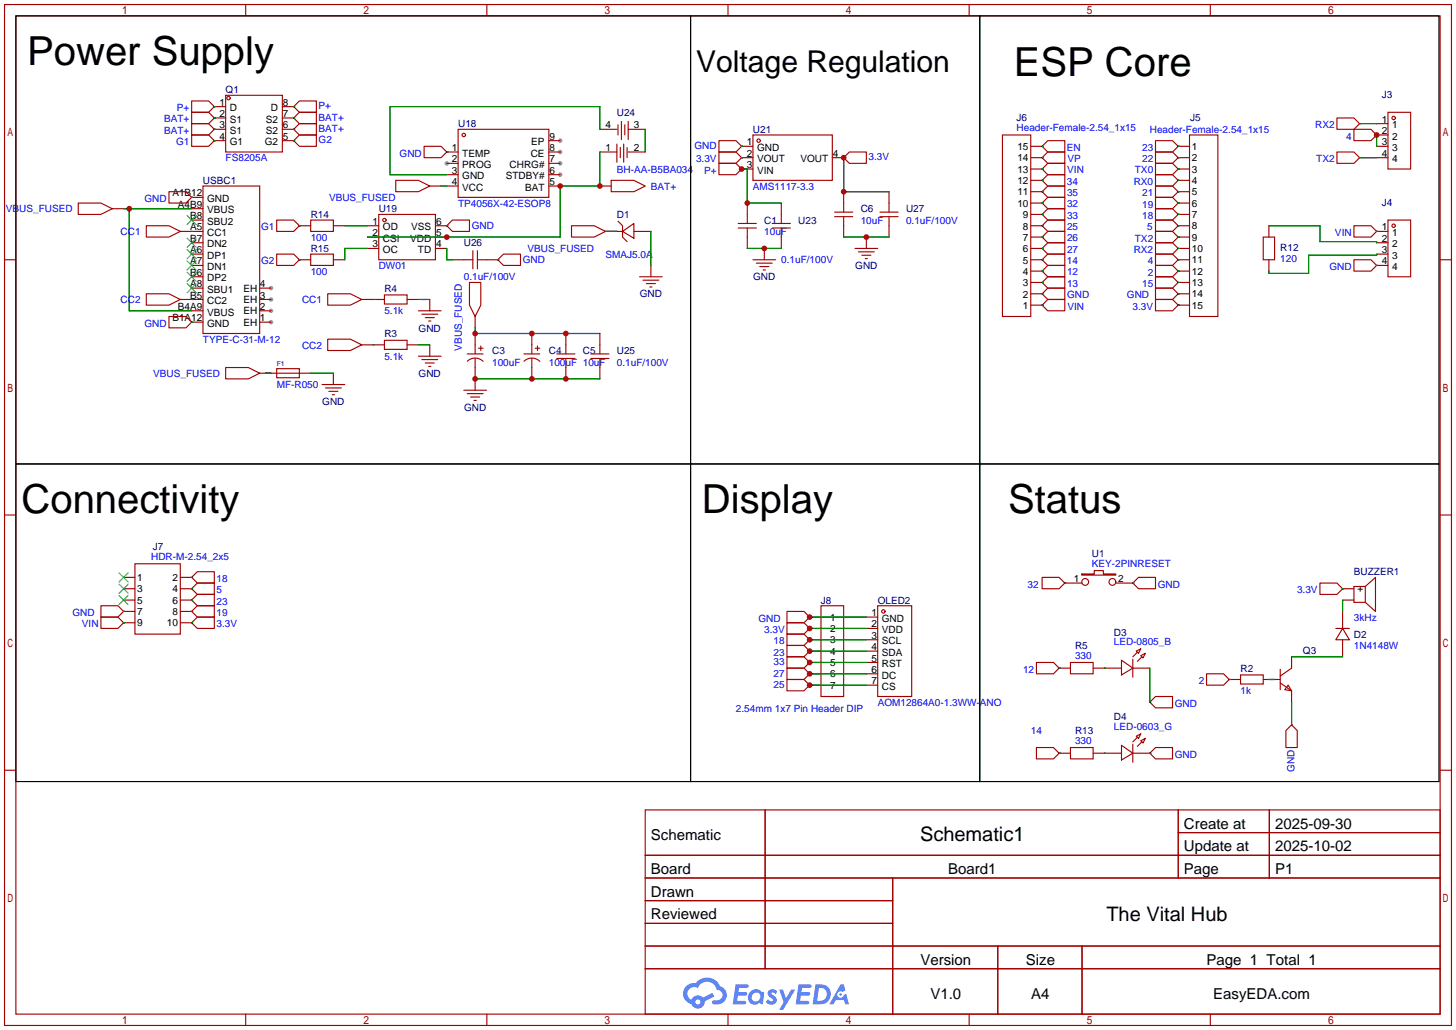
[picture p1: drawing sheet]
<svg xmlns="http://www.w3.org/2000/svg" width="326mm" height="231mm" viewBox="0 0 326 231" stroke-linecap="round" stroke-linejoin="round" font-family="sans-serif">
<g fill="#999">
<circle cx="100.1" cy="36.6" r=".51"/>
<circle cx="125.5" cy="39.1" r=".51"/>
<circle cx="125.5" cy="36.6" r=".51"/>
<circle cx="125.5" cy="34" r=".51"/>
<circle cx="125.5" cy="31.5" r=".51"/>
<circle cx="60.7" cy="64.5" r=".51"/>
<circle cx="60.7" cy="67.1" r=".51"/>
<circle cx="60.7" cy="69.6" r=".51"/>
<circle cx="60.7" cy="72.1" r=".51"/>
</g>
<g fill="none" stroke="#a10000" stroke-width=".25">
<path d="M1 1h324.1v228.6h-324.1zM3.6 3.6h319v223.5h-319zM55 1v2.6M109.1 1v2.6M163.1 1v2.6M217.1 1v2.6M271.1 1v2.6M1 58.2h2.6M322.6 58.2h2.5M1 115.3h2.6M322.6 115.3h2.5M1 172.5h2.6"/>
<path d="M322.6 172.5h2.5M144.5 181.4h178.1v45.7h-178.1zM144.5 191.5h178.1M144.5 196.6h178.1M171.4 181.4v35.5M200 196.6v30.5M263.9 181.4v15.2M263.9 186.4h58.7M284.3 181.4v15.2M144.5 201.7h55.5M144.5 211.8h178.1M144.5 206.8h55.5"/>
<path d="M144.5 216.9h178.1M223.5 211.8v15.3M242.4 211.8v15.3M55 227.1v2.5M109.1 227.1v2.5M163.1 227.1v2.5M217.1 227.1v2.5M271.1 227.1v2.5"/>
</g>
<g fill="#5487ff">
<path d="M172.3 221.8a1.3 1.3 0 0 1 1.8 .2l-.4 .7a.54 .54 0 0 0-.9-.3l.1 .2a1.28 1.28 0 0 1 .8 2 1.53 1.53 0 0 1-2.2-.2l.5-.6 .8 .4a.31 .31 0 0 0 .4-.3 .31 .31 0 0 0-.3-.3 1.12 1.12 0 0 1-.6-1.8z"/>
<path d="M174.5 221.6h.9l.6 1.9 1.2-1.9h.9l-2.7 4.5h-.9l1-1.7z"/>
<path d="M164.8 220.4h2.2a.46 .46 0 0 1 .5 .1 .46 .46 0 0 1 .1 .5l-.3 .2h-1.8l-.1 .9h1.6a.4 .4 0 0 1 .4 .5 .4 .4 0 0 1-.4 .3h-1.7l-.2 1.2h1.4a.46 .46 0 0 1 .5 .1 .46 .46 0 0 1 .1 .5l-.3 .2h-2.7z"/>
<path d="M178.9 220.4h2.2a.47 .47 0 0 1 .5 .1 .47 .47 0 0 1 .2 .5l-.4 .2h-1.8l-.1 .9h1.7a.4 .4 0 0 1 .3 .5 .4 .4 0 0 1-.4 .3h-1.7l-.2 1.2h1.4a.46 .46 0 0 1 .5 .1 .46 .46 0 0 1 .1 .5l-.3 .2h-2.7z"/>
<path d="M188.3 220.4h.7l.4 1.4-.7 .3a.75 .75 0 0 0-1.1 .3 .75 .75 0 0 0 .5 1 .75 .75 0 0 0 .9-.6l.5-.3 .7 2.4h-.9l-.2-1h-1.9l-.5 1h-.9z"/>
<path d="M182.7 220.4l-.7 4.5h1.5a2.27 2.27 0 0 0 2.6-2.3 2.27 2.27 0 0 0-2.7-2.2zM183.4 221.2a1.5 1.5 0 0 1 1.8 1.5 1.5 1.5 0 0 1-1.9 1.4h-.3z"/>
<path d="M168.1 222a1.6 1.6 0 0 0-.3 2.3 1.6 1.6 0 0 0 2.3 .2l.8 .4 .3-2.5-.2-.3h-.4a1.58 1.58 0 0 0-2.5-.1zM168.7 222.6a.98 .98 0 0 1 1.6 .4 .98 .98 0 0 1-1.1 1.2 .94 .94 0 0 1-.8-.6 .94 .94 0 0 1 .3-1z"/>
<path d="M153.7 220.8a2.37 2.37 0 0 0 1.2 4 1.54 1.54 0 0 0 1.7 1 1.54 1.54 0 0 0 1.3-1.6l2.1-1.1-.5-.8-2 1.1a1.57 1.57 0 0 0-2.6 .5 1.5 1.5 0 0 1-.8-2.1 1.5 1.5 0 0 1 2.2-.6 2.23 2.23 0 0 1 2.3-1.4 2.23 2.23 0 0 1 2 1.9 1.16 1.16 0 0 1 1.2 1 1.16 1.16 0 0 1-1.1 1.3h-.6a.47 .47 0 0 0-.6 .4 .47 .47 0 0 0 .4 .5 2.14 2.14 0 0 0 2.7-1.3 2.14 2.14 0 0 0-1.3-2.8 3.2 3.2 0 0 0-5.5-.7l-1.1 .1zM155.8 224.4a.58 .58 0 0 1 1.1 0 .58 .58 0 0 1-1.1 0z"/>
<circle cx="188.3" cy="222.7" r=".28"/>
</g>
<g fill="none" stroke="#a10000" stroke-width=".25">
<path d="M42.9 30.2h3.8l1.3 1.3-1.3 1.3h-3.8zM42.9 22.6h3.8l1.3 1.3-1.3 1.2h-3.8zM42.9 25.1h3.8l1.3 1.3-1.3 1.3h-3.8zM42.9 27.7h3.8l1.3 1.3-1.3 1.2h-3.8zM48 31.5h.1M48 23.9h.1M48 26.4h.1M48 29h.1M48 31.5h2.5M48 23.9h2.5M48 26.4h2.5M48 29h2.5"/>
<path d="M50.5 21.3h12.7v12.7h-12.7zM63.2 31.5h2.6M63.2 23.9h2.6M63.2 26.4h2.6M63.2 29h2.6M65.8 31.5h.1M65.8 23.9l1.3-1.3h3.8v2.5h-3.8zM65.8 23.9h.1M65.8 26.4l1.3-1.3h3.8v2.6h-3.8zM65.8 26.4h.1M65.8 29h.1M67.1 30.2h3.8v2.6h-3.8l-1.3-1.3z"/>
<path d="M67.1 27.7h3.8v2.5h-3.8l-1.3-1.2zM95 32.8h3.8l1.3 1.2-1.3 1.3h-3.8zM100.1 34h.1M100.1 34h2.5M100.1 36.6h2.5M100.1 39.1h2.5M102.6 29h20.3v15.2h-20.3zM122.9 34h2.6M122.9 36.6h2.6M122.9 39.1h2.6M122.9 31.5h2.6M134.4 34h3.8"/>
<path d="M134.4 29h3.8M138.2 32.3v4M138.4 27.9v2.3M138.9 33v2.3M139.2 27.2v4M139.7 32.3v4M140 27.9v2.3M140.5 33v2.3M140.7 34h3.8M140.7 29h3.8M140.7 27.2v4M161 36.6h3.8l1.3 1.2-1.3 1.3h-3.8z"/>
<path d="M161 31.5h3.8l1.3 1.3-1.3 1.2h-3.8zM161 34h3.8l1.3 1.3-1.3 1.3h-3.8zM166.1 37.8h.1M166.1 32.8h.1M166.1 35.3h.1M166.1 32.8h2.6M166.1 35.3h2.6M166.1 37.8h2.6M168.7 30.2h17.7v10.2h-17.7zM186.4 35.3h2.6M189 35.3l1.2-1.3h3.9v2.6h-3.9zM189 35.3h.1"/>
<path d="M224.5 30.2h6.4v40.7h-6.4zM230.9 32.8h2.5M230.9 35.3h2.5M230.9 37.8h2.5M233.4 37.8h.1M233.4 35.3l1.3-1.3h3.8v2.6h-3.8zM233.4 35.3h.1M233.4 32.8l1.3-1.3h3.8v2.5h-3.8zM233.4 32.8h.1M234.7 36.6h3.8v2.5h-3.8l-1.3-1.3zM258.8 39.1h3.8l1.3 1.3-1.3 1.3h-3.8zM258.8 36.6h3.8l1.3 1.2-1.3 1.3h-3.8z"/>
<path d="M258.8 34h3.8l1.3 1.3-1.3 1.3h-3.8zM258.8 31.5h3.8l1.3 1.3-1.3 1.2h-3.8zM263.9 37.8h.1M263.9 35.3h.1M263.9 32.8h.1M263.9 32.8h2.5M263.9 35.3h2.5M263.9 37.8h2.5M266.4 30.2h6.4v40.7h-6.4zM299.5 26.4h3.8l1.2 1.3-1.2 1.3h-3.8zM299.5 34h3.8l1.2 1.3-1.2 1.3h-3.8zM303.3 29h3.8l1.3 1.2-1.3 1.3h-3.8z"/>
<path d="M304.5 27.7h.1M304.5 35.3h.1M308.4 30.2h.1M308.4 32.8h2.5M308.4 35.3h2.5M308.4 27.7h2.5M308.4 30.2h2.5M310.9 25.1h5.1v12.7h-5.1zM17.5 45.5h5.1l2.5 1.2-2.5 1.3h-5.1zM25.1 46.7h2.6M32.8 50.5h5l2.6 1.3-2.6 1.3h-5zM37.8 42.9h3.9l1.2 1.3-1.2 1.3h-3.9z"/>
<path d="M40.4 51.8h5.1M42.9 44.2h.1M42.9 44.2h2.6M42.9 46.7h2.6M42.9 49.3h2.6M42.9 54.4h2.6M42.9 56.9h2.6M42.9 59.4h2.6M45.5 41.7h12.7v33h-12.7zM62 49.3h3.8l1.3 1.2-1.3 1.3h-3.8zM62 56.9h3.8l1.3 1.3-1.3 1.2h-3.8zM67.1 50.5h.1"/>
<path d="M67.1 58.2h.1M67.1 50.5h2.5M67.1 58.2h2.5M69.6 49.3h5.1v2.5h-5.1zM69.6 56.9h5.1v2.5h-5.1zM74.7 50.5h2.5M74.7 58.2h2.5M82.3 50.5h2.5M82.3 53.1h2.5M82.3 55.6h2.5M84.8 48h12.7v10.2h-12.7zM88.6 40.4h5.1l2.6 1.3-2.6 1.2h-5.1z"/>
<path d="M96.3 41.7h2.5M97.5 50.5h2.6M97.5 53.1h2.6M97.5 55.6h2.6M100.1 50.5l1.2-1.2h3.9v2.5h-3.9zM100.1 50.5h.1M100.1 41.7h2.5M101.3 58.2h4.6M105.9 56.1v4.1M106.9 58.2h4.6M106.9 56.1v4.1M111.5 58.2l1.3-1.3h3.8v2.5h-3.8z"/>
<path d="M111.5 58.2h.1M122.9 41.7h2.6M128 50.5h5.1l2.5 1.3-2.5 1.3h-5.1zM134.4 41.7h2.5M135.6 51.8h3.8M136.9 40.4h5.1l2.5 1.3-2.5 1.2h-5.1zM138.4 49.5l1 1v2.6l1.1 1M139.4 51.8l2.6-1.8v3.3zM142 51.8h3.8M145.8 59.4v2.6M165.4 51.1h4M165.4 50h4"/>
<path d="M167.4 45.5v4.5M167.4 51.1v4.5M168.7 58.2h5M169.4 58.9h3.6M170.2 59.7h2M171.2 55.6v2.6M173 51.1h4M173 50h4M175 45.5v4.5M175 51.1v4.5M186.9 48.5h4.1M186.9 47.5h4.1"/>
<path d="M189 42.9v4.6M189 48.5v4.6M191.5 55.6h5.1M192.3 56.4h3.5M193 57.2h2.1M193.8 57.9h.5M194.1 53.1v2.5M197.1 48.5h4.1M197.1 47.5h4.1M199.1 42.9v4.6M199.1 48.5v4.6M230.9 50.5h2.5"/>
<path d="M230.9 53.1h2.5M230.9 55.6h2.5M230.9 40.4h2.5M230.9 42.9h2.5M230.9 45.5h2.5M230.9 48h2.5M230.9 58.2h2.5M233.4 58.2l1.3-1.3h3.8v2.5h-3.8zM233.4 58.2h.1M233.4 55.6l1.3-1.2h3.8v2.5h-3.8zM233.4 55.6h.1M233.4 53.1l1.3-1.3h3.8v2.6h-3.8z"/>
<path d="M233.4 53.1h.1M233.4 50.5l1.3-1.2h3.8v2.5h-3.8zM233.4 50.5h.1M233.4 48l1.3-1.3h3.8v2.6h-3.8zM233.4 48h.1M233.4 45.5l1.3-1.3h3.8v2.5h-3.8zM233.4 45.5h.1M233.4 42.9l1.3-1.2h3.8v2.5h-3.8zM233.4 42.9h.1M233.4 40.4l1.3-1.3h3.8v2.6h-3.8zM233.4 40.4h.1M258.8 59.4h3.8l1.3 1.3-1.3 1.3h-3.8z"/>
<path d="M258.8 56.9h3.8l1.3 1.3-1.3 1.2h-3.8zM258.8 54.4h3.8l1.3 1.2-1.3 1.3h-3.8zM258.8 51.8h3.8l1.3 1.3-1.3 1.3h-3.8zM258.8 49.3h3.8l1.3 1.2-1.3 1.3h-3.8zM258.8 46.7h3.8l1.3 1.3-1.3 1.3h-3.8zM258.8 44.2h3.8l1.3 1.3-1.3 1.2h-3.8zM258.8 41.7h3.8l1.3 1.2-1.3 1.3h-3.8zM263.9 58.2h.1M263.9 55.6h.1M263.9 53.1h.1M263.9 50.5h.1M263.9 48h.1"/>
<path d="M263.9 45.5h.1M263.9 42.9h.1M263.9 40.4h.1M263.9 50.5h2.5M263.9 53.1h2.5M263.9 55.6h2.5M263.9 40.4h2.5M263.9 42.9h2.5M263.9 45.5h2.5M263.9 48h2.5M263.9 58.2h2.5M283 53.1h2.5v5.1h-2.5z"/>
<path d="M284.2 50.5v2.6M284.2 58.2v2.5M303.3 50.5h3.8l1.3 1.3-1.3 1.3h-3.8zM303.3 58.2h3.8l1.3 1.2-1.3 1.3h-3.8zM308.4 51.8h.1M308.4 59.4h.1M308.4 51.8h2.5M308.4 54.4h2.5M308.4 56.9h2.5M308.4 59.4h2.5M310.9 49.3h5.1v12.7h-5.1zM32.8 65.8h5l2.6 1.3-2.6 1.2h-5z"/>
<path d="M37.8 70.9h3.9l1.2 1.2-1.2 1.3h-3.9zM40.4 67.1h5.1M42.9 72.1h.1M42.9 62h2.6M42.9 64.5h2.6M42.9 69.6h2.6M42.9 72.1h2.6M58.2 64.5h2.5M58.2 67.1h2.5M58.2 69.6h2.5M58.2 72.1h2.5M73.4 65.8h5.1l2.5 1.3-2.5 1.2h-5.1z"/>
<path d="M73.4 75.9h5.1l2.5 1.3-2.5 1.3h-5.1zM81 67.1h5.1M81 77.2h5.1M86.1 76.2h5.1v2h-5.1zM86.1 66h5.1v2.1h-5.1zM91.2 67.1h2.5M91.2 77.2h2.5M93.7 69.6h5.1M93.7 79.8h5.1M94.5 70.4h3.5M95.2 71.1h2.1M96 71.9h.5"/>
<path d="M96.3 67.1v2.5M96.3 77.2v2.6M104.6 79.2h3.6M105.2 63.2h2.5v5.1l-1.3 2.6-1.2-2.6zM106.4 70.9v2.5M106.4 74.7v4.5M107.2 78h1M107.7 77.5v1M117.3 79.2h3.6M119.1 74.7v4.5M119.9 78h1M120.4 77.5v1"/>
<path d="M124.7 79.2h4.1M126.7 74.7v4.5M132.3 79.2h4.1M134.4 74.7v4.5M143.3 62h5M144 62.7h3.6M144.8 63.5h2M145.5 64.3h.5M170.9 60.5h.5M230.9 60.7h2.5M230.9 63.2h2.5M230.9 65.8h2.5"/>
<path d="M230.9 68.3h2.5M233.4 68.3l1.3-1.2h3.8v2.5h-3.8zM233.4 68.3h.1M233.4 65.8l1.3-1.3h3.8v2.6h-3.8zM233.4 65.8h.1M233.4 63.2l1.3-1.2h3.8v2.5h-3.8zM233.4 63.2h.1M233.4 60.7l1.3-1.3h3.8v2.6h-3.8zM233.4 60.7h.1M258.8 67.1h3.8l1.3 1.2-1.3 1.3h-3.8zM258.8 64.5h3.8l1.3 1.3-1.3 1.3h-3.8zM258.8 62h3.8l1.3 1.2-1.3 1.3h-3.8z"/>
<path d="M263.9 68.3h.1M263.9 65.8h.1M263.9 63.2h.1M263.9 60.7h.1M263.9 60.7h2.5M263.9 63.2h2.5M263.9 65.8h2.5M263.9 68.3h2.5M50.5 82.3h5.1l2.6 1.3-2.6 1.2h-5.1zM58.2 83.6h11.4M62 82.6h5.1v2h-5.1zM72.1 86.1h5.1"/>
<path d="M72.9 86.9h3.6M73.7 87.6h2M74.4 88.4h.5M74.7 83.6v2.5M94.5 80.5h3.5M95.2 81.3h2.1M96 82h.5M103.9 87.4h5.1M104.6 88.1h3.6M104.7 80.9a2.54 2.54 0 0 1 3.5 0M105.4 88.9h2M106.2 89.7h.5"/>
<path d="M106.4 80.3v7.1M117.4 80.9a2.54 2.54 0 0 1 3.5 0M119.1 80.3v4.5M124.7 80.3h4.1M126.7 80.3v4.5M132.3 80.3h4.1M134.4 80.3v4.5M22.6 135.6h3.8l1.3 1.3-1.3 1.3h-3.8zM22.6 138.2h3.8l1.3 1.2-1.3 1.3h-3.8zM27.7 136.9h.1M27.7 139.4h.1M27.7 131.8h2.5"/>
<path d="M27.7 134.4h2.5M27.7 129.3h2.5M27.7 136.9h2.5M27.7 139.4h2.5M30.2 126.2h10.2v15.8h-10.2zM40.4 131.8h2.5M40.4 134.4h2.5M40.4 129.3h2.5M40.4 136.9h2.5M40.4 139.4h2.5M42.9 129.3h.1M42.9 131.8h.1"/>
<path d="M42.9 134.4h.1M42.9 136.9h.1M42.9 139.4l1.3-1.2h3.8v2.5h-3.8zM42.9 139.4h.1M44.2 128h3.8v2.6h-3.8l-1.3-1.3zM44.2 130.6h3.8v2.5h-3.8l-1.3-1.3zM44.2 133.1h3.8v2.5h-3.8l-1.3-1.2zM44.2 135.6h3.8v2.6h-3.8l-1.3-1.3zM176.3 136.9h3.8l1.3 1.3-1.3 1.2h-3.8zM176.3 139.4h3.8l1.3 1.3-1.3 1.3h-3.8zM181.4 138.2h.1M181.4 138.2h2.5"/>
<path d="M183.9 135.6h5.1v20.4h-5.1zM194.1 138.2h2.5M196.6 135.6h7.6v20.4h-7.6zM233.4 129.3h3.8l1.3 1.3-1.3 1.2h-3.8zM238.5 130.6h.1M238.5 130.6h3.8M242.3 128.5h2.8v-.7h2v.7h2.8v.3h-7.6zM249.9 130.6h3.8M253.7 130.6h.1M255 129.3h3.8v2.5h-3.8l-1.3-1.2zM295.7 130.6h3.8l1.2 1.2-1.2 1.3h-3.8zM300.7 131.8h.1"/>
<path d="M300.7 131.8h2.6M300.7 134.4h2.6M300.7 136.9v3.8M305.8 131.3l2.3-2v7.6l-2.3-2M305.8 131.3v3.6M305.8 131.3h-2.5v3.6h2.5M176.3 142h3.8l1.3 1.3-1.3 1.2h-3.8zM176.3 144.5h3.8l1.3 1.3-1.3 1.3h-3.8zM176.3 147.1h3.8l1.3 1.2-1.3 1.3h-3.8zM176.3 152.1h3.8l1.3 1.3-1.3 1.3h-3.8zM176.3 149.6h3.8l1.3 1.3-1.3 1.2h-3.8zM181.4 140.7h.1"/>
<path d="M181.4 143.3h.1M181.4 145.8h.1M181.4 148.3h.1M181.4 153.4h.1M181.4 150.9h.1M181.4 140.7h2.5M181.4 143.3h2.5M181.4 145.8h2.5M181.4 148.3h2.5M181.4 150.9h2.5M181.4 153.4h2.5M194.1 140.7h2.5"/>
<path d="M194.1 143.3h2.5M194.1 145.8h2.5M194.1 148.3h2.5M194.1 150.9h2.5M194.1 153.4h2.5M232.2 148.3h3.8l1.2 1.3-1.2 1.3h-3.8zM237.2 149.6h.1M237.2 149.6h2.6M239.8 148.3h5.1v2.6h-5.1zM244.9 149.6h6.3M251.2 147.8l2.5 1.8-2.5 1.5zM253.7 147.6v4"/>
<path d="M253.7 149.6h3.9M254.5 145.8l1-.5-.5 1zM254.8 146.1l-1.1 1M255.5 146.8l1-.5-.5 1zM255.8 147.1l-1 1M257.6 157.2h.1M258.8 156h3.8v2.5h-3.8l-1.2-1.3zM270.3 150.9h3.8l1.2 1.2-1.2 1.3h-3.8zM275.3 152.1h.1M275.3 152.1h2.6M277.9 151.1h5.1v2.1h-5.1zM283 152.1h3.8"/>
<path d="M286.8 152.9l2.5 1.8M286.8 149.9v4.5M288.5 153.4l.8 1.3-1.5-.3zM289.3 147.1v2.5l-2.5 1.8M289.3 154.7v2.5M299.2 140.7h3.1M300.7 140.7l1.6 2.6h-3.1zM300.7 143.3v3.8M232.2 167.4h3.8l1.2 1.3-1.2 1.2h-3.8zM237.2 168.7h.1M237.2 168.7h2.6M239.8 167.4h5.1v2.5h-5.1z"/>
<path d="M244.9 168.7h6.3M251.2 166.9l2.5 1.8-2.5 1.5zM253.7 166.6v4.1M253.7 168.7h3.9M254.5 164.8l1-.5-.5 1.1zM254.8 165.1l-1.1 1M255.5 165.9l1-.5-.5 1zM255.8 166.1l-1 1M257.6 168.7h.1M258.8 167.4h3.8v2.5h-3.8l-1.2-1.2zM288 163.6l1.3-1.3 1.3 1.3v3.8h-2.6zM289.3 162.3h.1"/>
<circle cx="51.2" cy="22" r=".38"/>
<circle cx="103.9" cy="30.2" r=".38"/>
<circle cx="169.9" cy="31.5" r=".38"/>
<circle cx="312.2" cy="26.4" r=".38"/>
<circle cx="86.1" cy="49.3" r=".38"/>
<circle cx="312.2" cy="50.5" r=".38"/>
<circle cx="197.9" cy="136.9" r=".38"/>
<circle cx="243.1" cy="130.3" r=".76"/>
<circle cx="249.2" cy="130.3" r=".76"/>
</g>
<g fill="none" stroke="#3c3" stroke-width=".25">
<path d="M41.9 48.3l2 2M41.9 53.3l2 2.1M41.9 55.9l2 2M41.9 58.4l2 2.1M43.9 48.3l-2 2M43.9 53.3l-2 2.1M43.9 55.9l-2 2M43.9 58.4l-2 2.1M41.9 61l2 2M41.9 63.5l2 2M43.9 61l-2 2M43.9 63.5l-2 2"/>
<path d="M26.7 128.3l2 2M26.7 130.8l2 2M26.7 133.3l2 2.1M28.7 128.3l-2 2M28.7 130.8l-2 2M28.7 133.3l-2 2.1"/>
</g>
<g fill="none" stroke="#008700" stroke-width=".25">
<path d="M48 31.5h.1M48 23.9h.1M48 26.4h.1M48 29h.1M65.8 31.5h.1M65.8 23.9h.1M65.8 26.4h.1M65.8 29h.1M100.1 34h.1M134.4 34v7.7h-8.9v11.4h-43.2M134.4 29v-5.1h-47v15.2h12.7M144.5 29v5"/>
<path d="M166.1 32.8h.1M166.1 35.3h.1M166.1 37.8h1.3v7.7h7.6M189 35.3v7.6h10.1M233.4 37.8h.1M233.4 35.3h.1M233.4 32.8h.1M263.9 37.8h.1M263.9 35.3h.1M263.9 32.8h.1M304.5 35.3h3.9M304.5 27.7h3.9"/>
<path d="M308.4 30.2v2.6M27.7 46.7h15.2M29 46.7v22.9h13.9M42.9 44.2h.1M42.9 51.8h.1M67.1 50.5h.1M67.1 58.2h.1M77.2 50.5h5.1M82.3 55.6h-5.1v2.6M98.8 41.7h1.3M100.1 50.5h.1M100.1 55.6v2.6h1.2"/>
<path d="M111.5 58.2h.1M135.6 51.8h2.6M145.8 51.8v7.6M167.4 55.6h7.6M189 53.1h10.1M233.4 58.2h.1M233.4 55.6h.1M233.4 53.1h.1M233.4 50.5h.1M233.4 48h.1M233.4 45.5h.1M233.4 42.9h.1"/>
<path d="M233.4 40.4h.1M263.9 58.2h.1M263.9 55.6h.1M263.9 53.1h.1M263.9 50.5h.1M263.9 48h.1M263.9 45.5h.1M263.9 42.9h.1M263.9 40.4h.1M284.2 50.5h11.5v3.6h12.7v.3M308.4 51.8h.1M308.4 59.4h.1"/>
<path d="M308.4 56.9v.3h-15.3v4h-8.9v-.5M42.9 72.1h.1M42.9 67.1h.1M83.6 67.1h.1M83.6 77.2h.1M93.7 77.2h2.6M93.7 67.1h2.6M106.4 73.4v1.3h28M233.4 68.3h.1M233.4 65.8h.1M233.4 63.2h.1M233.4 60.7h.1"/>
<path d="M263.9 68.3h.1M263.9 65.8h.1M263.9 63.2h.1M263.9 60.7h.1M59.4 83.6h1.3M69.6 83.6h5.1M106.4 84.8h28M27.7 136.9h.1M27.7 139.4h.1M42.9 129.3h.1M42.9 131.8h.1M42.9 134.4h.1"/>
<path d="M42.9 136.9h.1M42.9 139.4h.1M181.4 138.2h12.7M238.5 130.6h.1M253.7 130.6h.1M300.7 131.8h.1M300.7 134.4v2.5M181.4 140.7h12.7M181.4 143.3h12.7M181.4 145.8h12.7M181.4 148.3h12.7M181.4 150.9h12.7"/>
<path d="M181.4 153.4h12.7M237.2 149.6h.1M247.4 149.6h.1M257.6 149.6v7.6M275.3 152.1h.1M284.2 152.1h1.3M289.3 147.1h11.4M289.3 157.2v5.1M237.2 168.7h.1M247.4 168.7h.1M257.6 168.7h.1"/>
</g>
<path d="M3.6 3.6h151.1v100.3h-151.1zM154.7 3.6h64.8v100.3h-64.8zM219.5 3.6h102.8v100.3h-102.8zM3.6 103.9h151.1v71.1h-151.1zM154.7 103.9h64.8v71.1h-64.8zM219.5 103.9h102.8v71.1h-102.8z" fill="none" stroke="#000" stroke-width=".25"/>
<g fill="#c00">
<circle cx="134.4" cy="41.7" r=".63"/>
<circle cx="125.5" cy="41.7" r=".63"/>
<circle cx="100.1" cy="53.1" r=".63"/>
<circle cx="308.4" cy="30.2" r=".63"/>
<circle cx="29" cy="46.7" r=".63"/>
<circle cx="106.4" cy="74.7" r=".63"/>
<circle cx="119.1" cy="74.7" r=".63"/>
<circle cx="126.7" cy="74.7" r=".63"/>
<circle cx="119.1" cy="84.8" r=".63"/>
<circle cx="106.4" cy="84.8" r=".63"/>
<circle cx="126.7" cy="84.8" r=".63"/>
<circle cx="166.1" cy="37.8" r=".63"/>
<circle cx="167.4" cy="45.5" r=".63"/>
<circle cx="171.2" cy="55.6" r=".63"/>
<circle cx="194.1" cy="53.1" r=".63"/>
<circle cx="189" cy="35.3" r=".63"/>
<circle cx="189" cy="42.9" r=".63"/>
<circle cx="181.4" cy="138.2" r=".63"/>
<circle cx="181.4" cy="140.7" r=".63"/>
<circle cx="181.4" cy="143.3" r=".63"/>
<circle cx="181.4" cy="145.8" r=".63"/>
<circle cx="181.4" cy="148.3" r=".63"/>
<circle cx="181.4" cy="150.9" r=".63"/>
<circle cx="181.4" cy="153.4" r=".63"/>
</g>
<g font-size="9">
<text x="6.1" y="14.5">Power Supply</text>
<text x="227.1" y="17">ESP Core</text>
<text x="4.8" y="114.8">Connectivity</text>
<text x="157.2" y="114.8">Display</text>
<text x="225.8" y="114.8">Status</text>
</g>
<text font-size="6.7" x="156" y="16.2">Voltage Regulation</text>
<g font-size="4.5">
<text x="206.1" y="188.4">Schematic1</text>
<text x="247.8" y="206.2">The Vital Hub</text>
</g>
<g font-size="3.4">
<text x="265.2" y="185.5">Create at</text>
<text x="285.6" y="185.5">2025-09-30</text>
<text x="145.8" y="188.1">Schematic</text>
<text x="265.2" y="190.6">Update at</text>
<text x="285.6" y="190.6">2025-10-02</text>
<text x="145.8" y="195.7">Board</text>
<text x="212.4" y="195.7">Board1</text>
<text x="265.2" y="195.7">Page</text>
<text x="285.6" y="195.7">P1</text>
<text x="145.8" y="200.8">Drawn</text>
<text x="145.8" y="205.9">Reviewed</text>
<text x="206.2" y="216">Version</text>
<text x="229.8" y="216">Size</text>
<text x="270.3" y="216">Page 1 Total 1</text>
<text x="208.4" y="223.6">V1.0</text>
<text x="231" y="223.6">A4</text>
<text x="271.8" y="223.6">EasyEDA.com</text>
</g>
<g font-size="2.2">
<text x="49.2" y="23.7">1</text>
<text x="63.4" y="23.7">8</text>
<text x="49.2" y="26.2">2</text>
<text x="49.2" y="28.7">3</text>
<text x="51.5" y="24.9">D</text>
<text x="51.5" y="27.5">S1</text>
<text x="59.6" y="27.5">S2</text>
<text x="60.7" y="24.9">D</text>
<text x="63.4" y="28.7">6</text>
<text x="63.4" y="26.2">7</text>
<text x="135.7" y="28.7">4</text>
<text x="142" y="28.7">3</text>
<text x="309.5" y="27.5">1</text>
<text x="311.8" y="28.7">1</text>
<text x="49.2" y="31.3">4</text>
<text x="51.5" y="30">S1</text>
<text x="51.5" y="32.6">G1</text>
<text x="59.3" y="32.6">G2</text>
<text x="59.6" y="30">S2</text>
<text x="63.4" y="31.3">5</text>
<text x="101.2" y="33.8">1</text>
<text x="103.6" y="35.1">TEMP</text>
<text x="118.9" y="35.1">CE</text>
<text x="119" y="32.6">EP</text>
<text x="123.1" y="33.8">8</text>
<text x="123.1" y="31.3">9</text>
<text x="135.7" y="33.8">1</text>
<text x="142" y="33.8">2</text>
<text x="167.3" y="32.6">1</text>
<text x="167.3" y="35.1">2</text>
<text x="169.6" y="33.8">GND</text>
<text x="186.6" y="35.1">4</text>
<text x="227.9" y="33.6">15</text>
<text x="267" y="33.6">1</text>
<text x="309.5" y="30">2</text>
<text x="309.5" y="32.6">3</text>
<text x="309.5" y="35.1">4</text>
<text x="311.8" y="31.3">2</text>
<text x="311.8" y="33.8">3</text>
<text x="101.2" y="36.4">2</text>
<text x="101.2" y="38.9">3</text>
<text x="101.2" y="41.4">4</text>
<text x="103.6" y="37.6">PROG</text>
<text x="103.6" y="40.2">GND</text>
<text x="113.3" y="40.2">STDBY#</text>
<text x="114.2" y="37.6">CHRG#</text>
<text x="123.1" y="41.4">5</text>
<text x="123.1" y="38.9">6</text>
<text x="123.1" y="36.4">7</text>
<text x="167.3" y="37.6">3</text>
<text x="169.6" y="36.4">VOUT</text>
<text x="169.6" y="38.9">VIN</text>
<text x="179.3" y="36.4">VOUT</text>
<text x="227.9" y="41.2">12</text>
<text x="227.9" y="38.7">13</text>
<text x="227.9" y="36.1">14</text>
<text x="267" y="36.1">2</text>
<text x="267" y="38.6">3</text>
<text x="267" y="41.2">4</text>
<text x="311.8" y="36.4">4</text>
<text x="38.6" y="44">A1B12</text>
<text x="39.9" y="46.5">A4B9</text>
<text x="46.4" y="45.3">GND</text>
<text x="46.4" y="47.8">VBUS</text>
<text x="103.6" y="42.7">VCC</text>
<text x="117.6" y="42.7">BAT</text>
<text x="227.9" y="46.3">10</text>
<text x="227.9" y="43.8">11</text>
<text x="267" y="43.7">5</text>
<text x="267" y="46.3">6</text>
<text x="42.6" y="49.1">B8</text>
<text x="42.6" y="51.6">A5</text>
<text x="46.4" y="50.3">SBU2</text>
<text x="46.4" y="52.9">CC1</text>
<text x="83.5" y="50.3">1</text>
<text x="83.5" y="52.9">2</text>
<text x="85.8" y="51.6">OD</text>
<text x="92.1" y="51.6">VSS</text>
<text x="97.7" y="52.9">5</text>
<text x="97.7" y="50.3">6</text>
<text x="229.1" y="53.9">7</text>
<text x="229.1" y="51.4">8</text>
<text x="229.1" y="48.8">9</text>
<text x="267" y="48.8">7</text>
<text x="267" y="51.3">8</text>
<text x="267" y="53.9">9</text>
<text x="309.5" y="51.6">1</text>
<text x="311.8" y="52.9">1</text>
<text x="42.6" y="54.1">B7</text>
<text x="42.6" y="56.7">A6</text>
<text x="42.6" y="59.2">A7</text>
<text x="46.4" y="55.4">DN2</text>
<text x="46.4" y="58">DP1</text>
<text x="83.5" y="55.4">3</text>
<text x="85.8" y="54.1">CSI</text>
<text x="85.8" y="56.7">OC</text>
<text x="91.9" y="54.1">VDD</text>
<text x="93.6" y="56.7">TD</text>
<text x="97.7" y="55.4">4</text>
<text x="229.1" y="59">5</text>
<text x="229.1" y="56.5">6</text>
<text x="267" y="56.4">10</text>
<text x="267" y="59">11</text>
<text x="309.5" y="54.1">2</text>
<text x="309.5" y="56.7">3</text>
<text x="309.5" y="59.2">4</text>
<text x="311.8" y="55.4">2</text>
<text x="311.8" y="58">3</text>
<text x="42.6" y="61.8">B6</text>
<text x="42.6" y="64.3">A8</text>
<text x="46.4" y="60.5">DN1</text>
<text x="46.4" y="63">DP2</text>
<text x="46.4" y="65.6">SBU1</text>
<text x="54.5" y="65.3">EH</text>
<text x="58.2" y="64.3">4</text>
<text x="229.1" y="64.1">3</text>
<text x="229.1" y="61.5">4</text>
<text x="267" y="61.5">12</text>
<text x="267" y="64">13</text>
<text x="311.8" y="60.5">4</text>
<text x="38.6" y="71.9">B1A12</text>
<text x="39.9" y="69.4">B4A9</text>
<text x="42.6" y="66.8">B5</text>
<text x="46.4" y="68.1">CC2</text>
<text x="46.4" y="70.7">VBUS</text>
<text x="54.5" y="67.9">EH</text>
<text x="54.5" y="70.4">EH</text>
<text x="58.2" y="66.8">3</text>
<text x="58.2" y="69.4">2</text>
<text x="58.2" y="71.9">1</text>
<text x="229.1" y="69.2">1</text>
<text x="229.1" y="66.6">2</text>
<text x="267" y="66.6">14</text>
<text x="267" y="69.1">15</text>
<text x="46.4" y="73.2">GND</text>
<text x="54.5" y="72.9">EH</text>
<text x="30.7" y="130.1">1</text>
<text x="38.6" y="130.1">2</text>
<text x="240.6" y="130.3">1</text>
<text x="250.4" y="130.3">2</text>
<text x="30.7" y="132.6">3</text>
<text x="30.7" y="135.2">5</text>
<text x="30.7" y="137.7">7</text>
<text x="38.6" y="132.6">4</text>
<text x="38.6" y="135.2">6</text>
<text x="38.6" y="137.7">8</text>
<text x="195.2" y="138">1</text>
<text x="304" y="132.6">+</text>
<text x="30.7" y="140.2">9</text>
<text x="37.4" y="140.2">10</text>
<text x="185.9" y="139">1</text>
<text x="185.9" y="141.5">2</text>
<text x="195.2" y="140.5">2</text>
<text x="195.2" y="143">3</text>
<text x="197.5" y="139.2">GND</text>
<text x="197.5" y="141.8">VDD</text>
<text x="185.9" y="144.1">3</text>
<text x="185.9" y="146.6">4</text>
<text x="185.9" y="149.2">5</text>
<text x="195.2" y="145.6">4</text>
<text x="195.2" y="148.1">5</text>
<text x="197.5" y="144.3">SCL</text>
<text x="197.5" y="146.9">SDA</text>
<text x="197.5" y="149.4">RST</text>
<text x="185.9" y="151.7">6</text>
<text x="185.9" y="154.2">7</text>
<text x="195.2" y="150.7">6</text>
<text x="195.2" y="153.2">7</text>
<text x="197.5" y="151.9">DC</text>
<text x="197.5" y="154.5">CS</text>
</g>
<g font-size="2.2" fill="#000080">
<text x="50.5" y="20.9">Q1</text>
<text x="309.5" y="21.9">J3</text>
<text x="102.6" y="28.5">U18</text>
<text x="138.2" y="26">U24</text>
<text x="168.7" y="29.8">U21</text>
<text x="227.7" y="27">J6</text>
<text x="266.6" y="27">J5</text>
<text x="45.5" y="41.2">USBC1</text>
<text x="84.8" y="47.6">U19</text>
<text x="192.8" y="47.6">C6</text>
<text x="202.9" y="47.6">U27</text>
<text x="309.5" y="46">J4</text>
<text x="69.6" y="48.8">R14</text>
<text x="138.2" y="48.8">D1</text>
<text x="171.2" y="50.1">C1</text>
<text x="178.8" y="50.1">U23</text>
<text x="69.6" y="56.4">R15</text>
<text x="103.9" y="55.2">U26</text>
<text x="286.8" y="56.2">R12</text>
<text x="86.1" y="65.3">R4</text>
<text x="168.7" y="62.8">GND</text>
<text x="191.6" y="60.3">GND</text>
<text x="143.3" y="66.6">GND</text>
<text x="86.1" y="75.5">R3</text>
<text x="93.8" y="74.2">GND</text>
<text x="110.2" y="79.3">C3</text>
<text x="122.9" y="79.3">C4</text>
<text x="130.6" y="79.3">C5</text>
<text x="138.2" y="79.3">U25</text>
<text x="93.8" y="84.4">GND</text>
<text x="72.2" y="90.7">GND</text>
<text x="103.9" y="92">GND</text>
<text x="34.2" y="123.3">J7</text>
<text x="244.6" y="124.8">U1</text>
<text x="303.3" y="128.8">BUZZER1</text>
<text x="183.9" y="135.2">J8</text>
<text x="196.6" y="135.2">OLED2</text>
<text x="249.5" y="142.3">D3</text>
<text x="303.3" y="142.8">D2</text>
<text x="240.8" y="145.2">R5</text>
<text x="291.8" y="146.4">Q3</text>
<text x="277.9" y="150.4">R2</text>
<text x="249.5" y="161.2">D4</text>
<text x="240.8" y="164.3">R13</text>
</g>
<g font-size="2.2" fill="#00f">
<text x="36.7" y="27.4">BAT+</text>
<text x="36.7" y="30">BAT+</text>
<text x="39.6" y="24.9">P+</text>
<text x="71.4" y="24.5">P+</text>
<text x="71.4" y="27">BAT+</text>
<text x="71.4" y="29.6">BAT+</text>
<text x="227.7" y="29.4">Header-Female-2.54_1x15</text>
<text x="257.6" y="29.8">Header-Female-2.54_1x15</text>
<text x="294.6" y="28.7">RX2</text>
<text x="39.4" y="32.5">G1</text>
<text x="71.4" y="32.1">G2</text>
<text x="89.5" y="35">GND</text>
<text x="155.5" y="33.4">GND</text>
<text x="194.6" y="35.9">3.3V</text>
<text x="238.9" y="33.7">EN</text>
<text x="255.8" y="33.8">23</text>
<text x="301.5" y="31.3">4</text>
<text x="50.5" y="36.1">FS8205A</text>
<text x="138.2" y="38.7">BH-AA-B5BA034</text>
<text x="155.9" y="36.3">3.3V</text>
<text x="157.7" y="38.9">P+</text>
<text x="239" y="41.4">34</text>
<text x="239.1" y="38.8">VIN</text>
<text x="239.1" y="36.3">VP</text>
<text x="254" y="41.4">RX0</text>
<text x="254.2" y="38.8">TX0</text>
<text x="255.8" y="36.3">22</text>
<text x="294.8" y="36.3">TX2</text>
<text x="1.3" y="47.6">VBUS_FUSED</text>
<text x="32.4" y="45.2">GND</text>
<text x="73.7" y="45">VBUS_FUSED</text>
<text x="102.6" y="46.3">TP4056X-42-ESOP8</text>
<text x="145.8" y="42.5">BAT+</text>
<text x="168.7" y="42.5">AMS1117-3.3</text>
<text x="239" y="46.4">32</text>
<text x="239" y="43.9">35</text>
<text x="255.8" y="46.5">19</text>
<text x="255.8" y="43.9">21</text>
<text x="27" y="52.6">CC1</text>
<text x="58.5" y="51.6">G1</text>
<text x="69.6" y="53.9">100</text>
<text x="105.7" y="51.2">GND</text>
<text x="171.2" y="52.6">10uF</text>
<text x="192.8" y="50.1">10uF</text>
<text x="202.9" y="50.1">0.1uF/100V</text>
<text x="239" y="51.5">25</text>
<text x="239" y="49">33</text>
<text x="255.8" y="49">18</text>
<text x="257" y="51.6">5</text>
<text x="299" y="52.8">VIN</text>
<text x="58.5" y="59.2">G2</text>
<text x="117.1" y="58.8">GND</text>
<text x="118.2" y="56.4">VBUS_FUSED</text>
<text x="135.6" y="57.7">SMAJ5.0A</text>
<text x="175" y="59">0.1uF/100V</text>
<text x="239" y="59.1">14</text>
<text x="239" y="56.6">27</text>
<text x="239" y="54.1">26</text>
<text x="254" y="56.6">RX2</text>
<text x="254.2" y="54.1">TX2</text>
<text x="257.1" y="59.2">4</text>
<text x="286.8" y="58.7">120</text>
<text x="69.6" y="61.5">100</text>
<text x="84.8" y="60.3">DW01</text>
<text x="103.9" y="62.8">0.1uF/100V</text>
<text x="239" y="64.2">13</text>
<text x="239" y="61.7">12</text>
<text x="255.8" y="64.3">15</text>
<text x="257.1" y="61.7">2</text>
<text x="297.8" y="60.4">GND</text>
<text x="27" y="67.9">CC2</text>
<text x="67.7" y="67.9">CC1</text>
<text x="86.1" y="70.4">5.1k</text>
<text x="239" y="66.8">GND</text>
<text x="239.1" y="69.4">VIN</text>
<text x="252.4" y="66.8">GND</text>
<text x="253.7" y="69.3">3.3V</text>
<text x="32.4" y="73.1">GND</text>
<text x="45.5" y="76.8">TYPE-C-31-M-12</text>
<text x="67.7" y="78">CC2</text>
<text x="86.1" y="80.6">5.1k</text>
<text x="103.4" y="78.5" transform="rotate(-90 103.4 78.5)">VBUS_FUSED</text>
<text x="110.2" y="81.8">100uF</text>
<text x="122.9" y="81.8">100uF 10uF</text>
<text x="138.2" y="81.8">0.1uF/100V</text>
<text x="34.3" y="84.4">VBUS_FUSED</text>
<text x="62" y="86.9">MF-R050</text>
<text x="33.9" y="125.4">HDR-M-2.54_2x5</text>
<text x="48.5" y="130.3">18</text>
<text x="230.2" y="131.6">32</text>
<text x="244.6" y="126.9">KEY-2PINRESET</text>
<text x="259.3" y="131.6">GND</text>
<text x="16.2" y="137.9">GND</text>
<text x="48.5" y="132.9">5</text>
<text x="48.5" y="135.4">23</text>
<text x="48.5" y="138">19</text>
<text x="290.5" y="132.8">3.3V</text>
<text x="18.4" y="140.4">VIN</text>
<text x="48.5" y="140.5">3.3V</text>
<text x="169.9" y="139.2">GND</text>
<text x="171.2" y="141.7">3.3V</text>
<text x="303.3" y="139">3kHz</text>
<text x="173.3" y="144.3">18</text>
<text x="173.3" y="146.8">23</text>
<text x="173.3" y="149">33</text>
<text x="240.8" y="147.5">330</text>
<text x="249.5" y="144.4">LED-0805_B</text>
<text x="303.3" y="145.3">1N4148W</text>
<text x="173.3" y="154.1">25</text>
<text x="173.3" y="151.5">27</text>
<text x="229.2" y="150.6">12</text>
<text x="268.5" y="153.2">2</text>
<text x="277.9" y="155.5">1k</text>
<text x="164.8" y="159.3">2.54mm 1x7 Pin Header DIP</text>
<text x="196.6" y="158">AOM12864A0-1.3WW-ANO</text>
<text x="263.1" y="158.2">GND</text>
<text x="230.9" y="164.4">14</text>
<text x="240.8" y="166.5">330</text>
<text x="249.5" y="163.5">LED-0603_G</text>
<text x="263.1" y="169.6">GND</text>
<text x="290" y="172.9" transform="rotate(-90 290 172.9)">GND</text>
</g>
<text font-size="1.5" fill="#000080" x="62" y="82">F1</text>
</svg>
